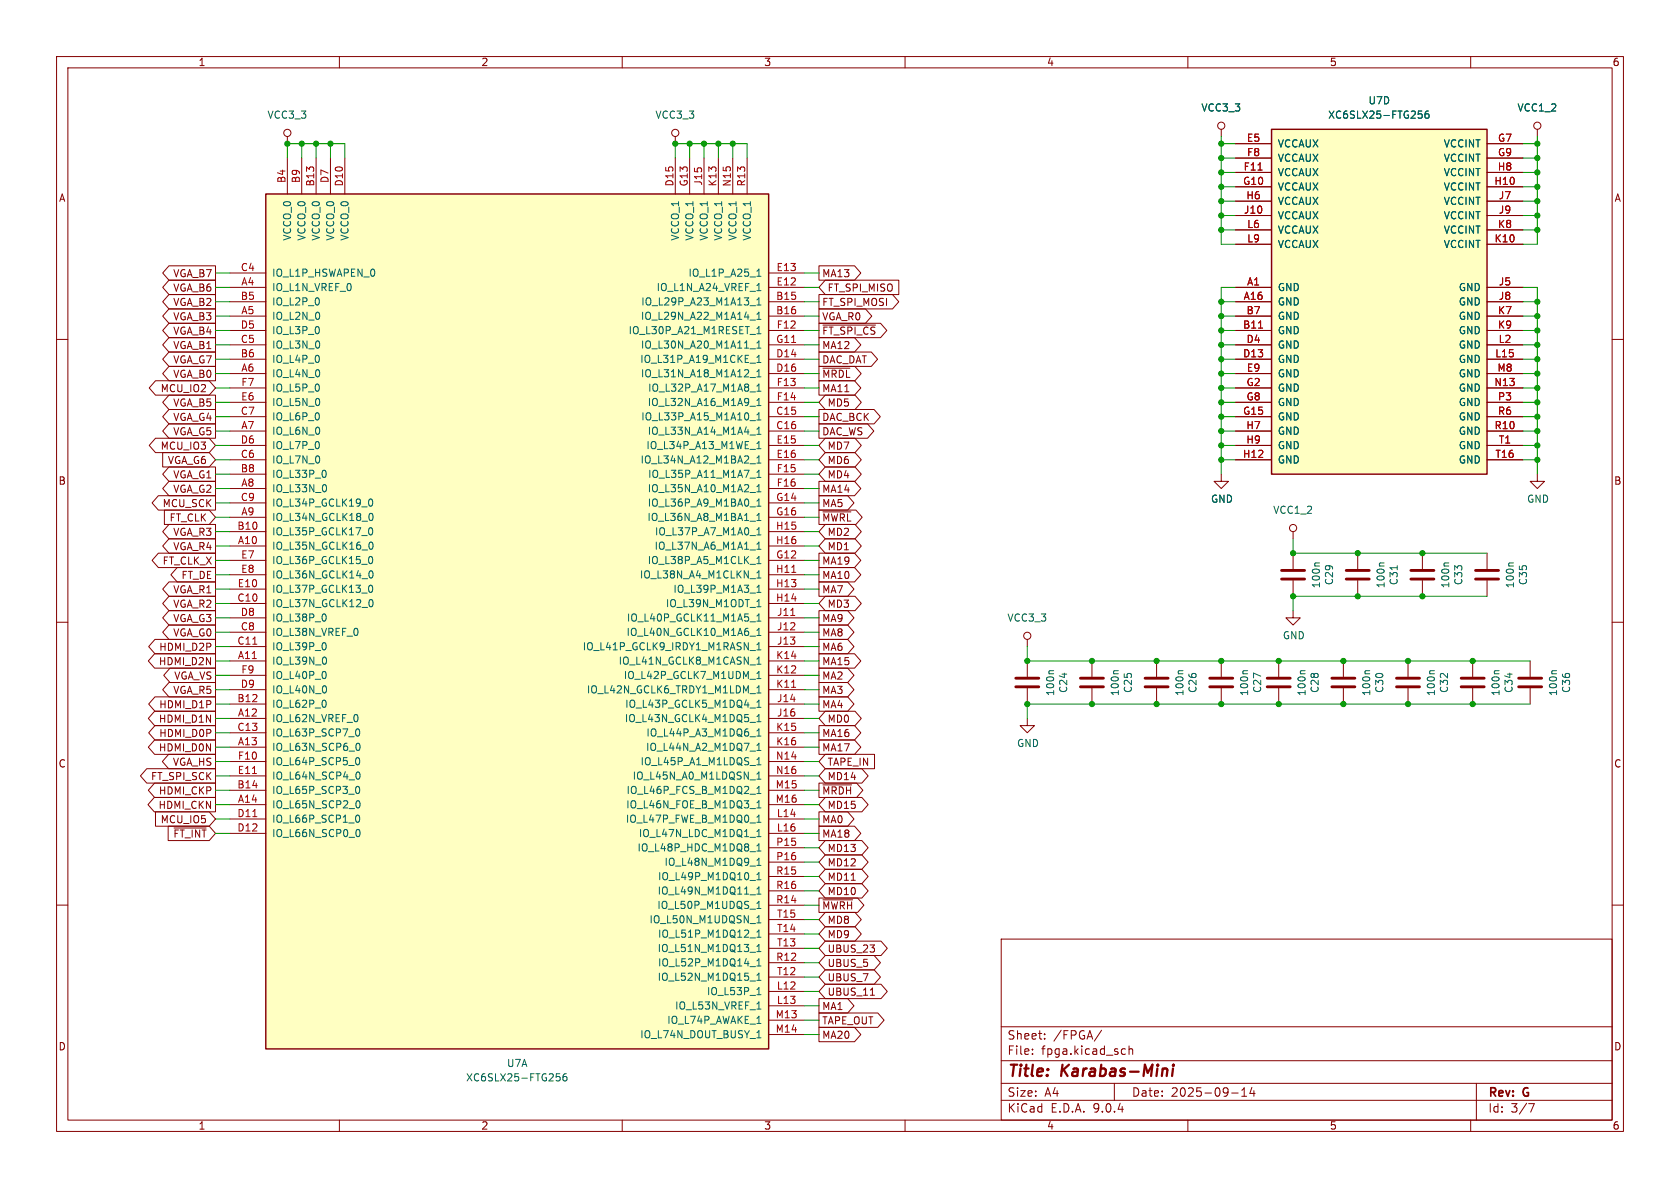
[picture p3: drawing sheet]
<svg xmlns="http://www.w3.org/2000/svg" width="297mm" height="210mm" viewBox="0 0 297 210" stroke-linecap="round" stroke-linejoin="round" font-family="sans-serif">
<g fill="none" stroke="#840000" stroke-width=".18">
<path d="M10 10h277v190h-277zM12 12h273v186h-273zM60 10v2M110 10v2M160 10v2M210 10v2M260 10v2M10 60h2M285 60h2M228.6 97.8v2.8M240 97.8v2.8M251.5 97.8v2.8"/>
<path d="M262.9 97.8v2.8M10 110h2M181.6 116.8v2.8M193 116.8v2.8M215.9 116.8v2.8M226.1 116.8v2.8M228.6 108v1.2h1.3l-1.3 1.3-1.3-1.3h1.3M228.6 102.6v2.8M240 102.6v2.8M251.5 102.6v2.8M262.9 102.6v2.8M270.5 116.8v2.8"/>
<path d="M285 110h2M181.6 127v1.3h1.3l-1.3 1.2-1.3-1.2h1.3M181.6 121.7v2.8M193 121.7v2.8M215.9 121.7v2.8M226.1 121.7v2.8M270.5 121.7v2.8M10 160h2M177 166h108v32h-108zM285 160h2M60 198v2M110 198v2"/>
<path d="M160 198v2M177 194.5h108M177 191.5h108M177 187.5h108M177 181.5h108M182.5 186.3v.1M182.5 185.5v.1M184.7 183.6v.1M184.7 182.8v.1M194.7 182.1l-1.2 2M197 191.5v3M198.5 185.4l.5 .1"/>
<path d="M199 186.3l-.5 .1M199.6 185.5l.2-.1 .4 .1v.9M199.6 184.9v1.5M210 198v2M217.7 193.2h1.2M219.5 193.8h.9M219.5 192.7l.5-.4v1.5M221.3 192.2l-.3 1.1h.9M221.7 192.8v1M260 198v2M261 191.5v6.5M270.2 195.1h1l-.6 1.5"/>
</g>
<path d="M206.3 189v1.2M207.4 188.9l-.2 1.3M207.5 188.2l-.1 .2M207.5 188.2l-.2 .1 .1 .1M207.5 188.2v.1l-.1 .1" fill="none" stroke="#840000" stroke-width=".4"/>
<g fill="none" stroke="#840000" stroke-width=".51">
<path d="M179.6 119.9h4M191 119.9h4.1M213.9 119.9h4M224 119.9h4.1M226.6 100.8h4M226.6 102.4h4M238 100.8h4.1M238 102.4h4.1M249.4 100.8h4.1M249.4 102.4h4.1M260.9 100.8h4M260.9 102.4h4"/>
<path d="M268.5 119.9h4M179.6 121.4h4M191 121.4h4.1M213.9 121.4h4M224 121.4h4.1M268.5 121.4h4"/>
</g>
<path d="M233.3 99.5h-.7l-.2 .2M244.7 99.5h-.7l-.1 .2M247 100v.7M256.1 99.5h-.6l-.2 .2M267.6 99.5h-.7l-.2 .2M186.3 118.6h-.7l-.2 .1M197.7 118.6h-.7l-.1 .1M220.6 118.6h-.7l-.2 .1M230.7 118.6h-.6l-.2 .1M275.2 118.6h-.7l-.2 .1" fill="none" stroke="#006464" stroke-width=".18"/>
<path d="M224.8 22.9h38.1v60.9h-38.1z" fill="#ffffc2"/>
<path d="M224.8 22.9h38.1v60.9h-38.1z" fill="none" stroke="#840000" stroke-width=".25"/>
<g fill="none" stroke="#840000" stroke-width=".18">
<path d="M50.8 24.1v1.3M119.4 24.1v1.3M215.9 22.9v1.2M218.4 25.4h6.4M218.4 27.9h6.4M218.4 30.5h6.4M218.4 33h6.4M218.4 35.6h6.4M218.4 38.1h6.4M262.9 25.4h6.3M262.9 27.9h6.3M262.9 30.5h6.3"/>
<path d="M262.9 33h6.3M262.9 35.6h6.3M262.9 38.1h6.3M271.8 22.9v1.2M218.4 40.6h6.4M218.4 43.2h6.4M218.4 50.8h6.4M218.4 53.3h6.4M218.4 55.9h6.4M218.4 58.4h6.4M262.9 40.6h6.3M262.9 43.2h6.3"/>
<path d="M262.9 50.8h6.3M262.9 53.3h6.3M262.9 55.9h6.3M262.9 58.4h6.3M218.4 61h6.4M218.4 63.5h6.4M218.4 66h6.4M218.4 68.6h6.4M218.4 71.1h6.4M218.4 73.7h6.4M218.4 76.2h6.4M218.4 78.7h6.4"/>
<path d="M262.9 61h6.3M262.9 63.5h6.3M262.9 66h6.3M262.9 68.6h6.3M262.9 71.1h6.3M262.9 73.7h6.3M262.9 76.2h6.3M262.9 78.7h6.3M215.9 83.8v1.3h1.3l-1.3 1.3-1.3-1.3h1.3M218.4 81.3h6.4M228.6 94v1.3M262.9 81.3h6.3"/>
<path d="M271.8 83.8v1.3h1.2l-1.2 1.3-1.3-1.3h1.3M181.6 113v1.3M204.5 116.8v2.8M237.5 116.8v2.8M248.9 116.8v2.8M260.3 116.8v2.8M204.5 121.7v2.8M237.5 121.7v2.8M248.9 121.7v2.8M260.3 121.7v2.8"/>
<circle cx="50.8" cy="23.5" r=".63"/>
<circle cx="119.4" cy="23.5" r=".63"/>
<circle cx="215.9" cy="22.2" r=".63"/>
<circle cx="271.8" cy="22.2" r=".63"/>
<circle cx="228.6" cy="93.3" r=".63"/>
<circle cx="181.6" cy="112.4" r=".63"/>
</g>
<path d="M222.4 30.1h.7M222.5 58h.7" fill="none" stroke="#a90000" stroke-width=".18"/>
<path d="M250.8 19.6h.6M252.5 19.6l-.3 .1a.86 .86 0 0 0 0 1.2l.4-.1v-.4l-.2-.3-.4 .1-.1 .2M250.9 20.1h.3l.2 .3v.4l-.5 .1M209.1 118.6h-.6l-.2 .1M242.2 118.6h-.7l-.2 .1M253.6 118.6h-.7l-.2 .1M265 118.6h-.6l-.2 .1" fill="none" stroke="#006464" stroke-width=".18"/>
<path d="M202.4 119.9h4.1M235.5 119.9h4M246.9 119.9h4.1M258.3 119.9h4.1M202.4 121.4h4.1M235.5 121.4h4M246.9 121.4h4.1M258.3 121.4h4.1" fill="none" stroke="#840000" stroke-width=".51"/>
<path d="M47 34.3h88.9v151.1h-88.9z" fill="#ffffc2"/>
<path d="M47 34.3h88.9v151.1h-88.9z" fill="none" stroke="#840000" stroke-width=".25"/>
<g fill="none" stroke="#840000" stroke-width=".18">
<path d="M50.8 27.9v6.4M53.3 27.9v6.4M55.9 27.9v6.4M58.4 27.9v6.4M61 27.9v6.4M119.4 27.9v6.4M121.9 27.9v6.4M124.5 27.9v6.4M127 27.9v6.4M129.5 27.9v6.4M132.1 27.9v6.4M218.4 25.4h6.4"/>
<path d="M218.4 27.9h6.4M218.4 30.5h6.4M218.4 33h6.4M218.4 35.6h6.4M218.4 38.1h6.4M262.9 25.4h6.3M262.9 27.9h6.3M262.9 30.5h6.3M262.9 33h6.3M262.9 35.6h6.3M262.9 38.1h6.3M29.9 49.5h8.2v2.6h-8.2l-1.1-1.3z"/>
<path d="M29.9 54.6h8.2v2.6h-8.2l-1.1-1.3zM29.9 47h8.2v2.5h-8.2l-1.1-1.2zM29.9 52.1h8.2v2.5h-8.2l-1.1-1.3zM29.9 57.1h8.2v2.6h-8.2l-1.1-1.3zM29.9 59.7h8.2v2.5h-8.2l-1.1-1.2zM40.6 48.3h6.4M40.6 50.8h6.4M40.6 53.3h6.4M40.6 55.9h6.4M40.6 58.4h6.4M135.9 48.3h6.3M135.9 50.8h6.3"/>
<path d="M135.9 53.3h6.3M135.9 55.9h6.3M135.9 58.4h6.3M144.8 54.6h8.2l1.1 1.3-1.1 1.3h-8.2zM144.8 52.1h13l1.1 1.2-1.1 1.3h-13zM144.8 59.7h6.3l1.1 1.3-1.1 1.2h-6.3zM144.8 47h6.3l1.1 1.3-1.1 1.2h-6.3zM144.8 57.1h10.9l1.1 1.3-1.1 1.3h-10.9zM145.5 57.5h9.3M145.9 49.5h13v2.6h-13l-1.1-1.3zM218.4 50.8h6.4M218.4 53.3h6.4"/>
<path d="M218.4 55.9h6.4M218.4 58.4h6.4M218.4 40.6h6.4M218.4 43.2h6.4M262.9 50.8h6.3M262.9 53.3h6.3M262.9 55.9h6.3M262.9 58.4h6.3M262.9 40.6h6.3M262.9 43.2h6.3M27.5 67.3h9.5l1.1 1.3-1.1 1.3h-9.5l-1.1-1.3zM27.5 77.5h9.5l1.1 1.2-1.1 1.3h-9.5l-1.1-1.3z"/>
<path d="M29.9 72.4h8.2v2.5h-8.2l-1.1-1.2zM29.9 64.8h8.2v2.5h-8.2l-1.1-1.3zM29.9 69.8h8.2v2.6h-8.2l-1.1-1.3zM29.9 62.2h8.2v2.6h-8.2l-1.1-1.3zM29.9 74.9h8.2v2.6h-8.2l-1.1-1.3zM40.6 61h6.4M40.6 63.5h6.4M40.6 66h6.4M40.6 68.6h6.4M40.6 71.1h6.4M40.6 73.7h6.4M40.6 76.2h6.4"/>
<path d="M40.6 78.7h6.4M135.9 61h6.3M135.9 63.5h6.3M135.9 66h6.3M135.9 68.6h6.3M135.9 71.1h6.3M135.9 73.7h6.3M135.9 76.2h6.3M135.9 78.7h6.3M144.8 64.8h6.3l1.1 1.2-1.1 1.3h-6.3zM144.8 62.2h9.2l1.1 1.3-1.1 1.3h-9.2zM144.8 72.4h9.7l1.1 1.3-1.1 1.2h-9.7z"/>
<path d="M144.8 67.3h6.3l1.1 1.3-1.1 1.3h-6.3zM144.8 74.9h8.6l1.1 1.3-1.1 1.3h-8.6zM145.5 65.1h4.7M145.9 77.5h5.3l1.1 1.2-1.1 1.3h-5.3l-1.1-1.3zM145.9 69.8h5.3l1.1 1.3-1.1 1.3h-5.3l-1.1-1.3zM218.4 61h6.4M218.4 63.5h6.4M218.4 66h6.4M218.4 68.6h6.4M218.4 71.1h6.4M218.4 73.7h6.4M218.4 76.2h6.4"/>
<path d="M218.4 78.7h6.4M262.9 61h6.3M262.9 63.5h6.3M262.9 66h6.3M262.9 68.6h6.3M262.9 71.1h6.3M262.9 73.7h6.3M262.9 76.2h6.3M262.9 78.7h6.3M28 97.8h10.1v2.5h-10.1l-1.1-1.2zM28 87.6h10.1v2.6h-10.1l-1.1-1.3zM28.8 80h8.2l1.1 1.3-1.1 1.3h-8.2z"/>
<path d="M29.1 90.2h7.9l1.1 1.2-1.1 1.3h-7.9zM29.9 95.2h8.2v2.6h-8.2l-1.1-1.3zM29.9 92.7h8.2v2.6h-8.2l-1.1-1.3zM29.9 85.1h8.2v2.5h-8.2l-1.1-1.2zM29.9 82.5h8.2v2.6h-8.2l-1.1-1.3zM40.6 81.3h6.4M40.6 83.8h6.4M40.6 86.4h6.4M40.6 88.9h6.4M40.6 91.4h6.4M40.6 94h6.4M40.6 96.5h6.4"/>
<path d="M40.6 99.1h6.4M135.9 81.3h6.3M135.9 83.8h6.3M135.9 86.4h6.3M135.9 88.9h6.3M135.9 91.4h6.3M135.9 94h6.3M135.9 96.5h6.3M135.9 99.1h6.3M144.8 87.6h5.1l1.1 1.3-1.1 1.3h-5.1zM144.8 85.1h6.3l1.1 1.3-1.1 1.2h-6.3zM144.8 90.2h6.5l1.1 1.2-1.1 1.3h-6.5z"/>
<path d="M144.8 97.8h6.3l1.1 1.3-1.1 1.2h-6.3zM145.5 90.5h4.9M145.9 95.2h5.3l1.1 1.3-1.1 1.3h-5.3l-1.1-1.3zM145.9 92.7h5.3l1.1 1.3-1.1 1.3h-5.3l-1.1-1.3zM145.9 80h5.3l1.1 1.3-1.1 1.3h-5.3l-1.1-1.3zM145.9 82.5h5.3l1.1 1.3-1.1 1.3h-5.3l-1.1-1.3zM218.4 81.3h6.4M262.9 81.3h6.3M27.3 115.6h10.8v2.5h-10.8l-1.1-1.3zM27.4 113h10.7v2.6h-10.7l-1.1-1.3zM29.9 110.5h8.2v2.5h-8.2l-1.1-1.2zM29.9 102.9h8.2v2.5h-8.2l-1.1-1.3z"/>
<path d="M29.9 107.9h8.2v2.6h-8.2l-1.1-1.3zM29.9 105.4h8.2v2.6h-8.2l-1.1-1.3zM30.1 118.1h8v2.6h-8l-1.2-1.3zM31.3 100.3h6.8v2.6h-6.8l-1.1-1.3zM40.6 101.6h6.4M40.6 104.1h6.4M40.6 106.7h6.4M40.6 109.2h6.4M40.6 111.8h6.4M40.6 114.3h6.4M40.6 116.8h6.4M40.6 119.4h6.4"/>
<path d="M135.9 101.6h6.3M135.9 104.1h6.3M135.9 106.7h6.3M135.9 109.2h6.3M135.9 111.8h6.3M135.9 114.3h6.3M135.9 116.8h6.3M135.9 119.4h6.3M144.8 110.5h5.1l1.1 1.3-1.1 1.2h-5.1zM144.8 115.6h6.3l1.1 1.2-1.1 1.3h-6.3zM144.8 107.9h5.1l1.1 1.3-1.1 1.3h-5.1zM144.8 113h5.1l1.1 1.3-1.1 1.3h-5.1z"/>
<path d="M144.8 100.3h6.3l1.1 1.3-1.1 1.3h-6.3zM144.8 102.9h5.1l1.1 1.2-1.1 1.3h-5.1zM144.8 118.1h5.1l1.1 1.3-1.1 1.3h-5.1zM145.9 105.4h5.3l1.1 1.3-1.1 1.3h-5.3l-1.1-1.3zM25.9 135.9h12.2v2.5h-12.2l-1.1-1.2zM27.3 138.4h10.8v2.6h-10.8l-1.1-1.3zM27.3 125.7h10.8v2.6h-10.8l-1.1-1.3zM27.3 130.8h10.8v2.6h-10.8l-1.1-1.3zM27.4 123.2h10.7v2.5h-10.7l-1.1-1.2zM27.4 128.3h10.7v2.5h-10.7l-1.1-1.3zM29.8 133.3h8.3v2.6h-8.3l-1.1-1.3zM29.9 120.6h8.2v2.6h-8.2l-1.1-1.3z"/>
<path d="M40.6 121.9h6.4M40.6 124.5h6.4M40.6 127h6.4M40.6 129.5h6.4M40.6 132.1h6.4M40.6 134.6h6.4M40.6 137.2h6.4M40.6 139.7h6.4M135.9 121.9h6.3M135.9 124.5h6.3M135.9 127h6.3M135.9 129.5h6.3"/>
<path d="M135.9 132.1h6.3M135.9 134.6h6.3M135.9 137.2h6.3M135.9 139.7h6.3M144.8 130.8h6.3l1.1 1.3-1.1 1.3h-6.3zM144.8 128.3h6.3l1.1 1.2-1.1 1.3h-6.3zM144.8 138.4h6.6l1.1 1.3-1.1 1.3h-6.6zM144.8 123.2h5.1l1.1 1.3-1.1 1.2h-5.1zM144.8 120.6h5.1l1.1 1.3-1.1 1.3h-5.1zM145.5 138.7h5.1M145.9 133.3h8.7v2.6h-8.7l-1.1-1.3zM145.9 135.9h6.5l1.1 1.3-1.1 1.2h-6.5l-1.1-1.2z"/>
<path d="M145.9 125.7h5.3l1.1 1.3-1.1 1.3h-5.3l-1.1-1.3zM27.3 141h10.8v2.5h-10.8l-1.1-1.3zM27.5 143.5h9.5l1.1 1.3-1.1 1.3h-9.5zM29.7 146h7.3l1.1 1.3-1.1 1.3h-7.3zM30.8 146.4h5.6M40.6 142.2h6.4M40.6 144.8h6.4M40.6 147.3h6.4M135.9 142.2h6.3M135.9 144.8h6.3M135.9 147.3h6.3M135.9 149.9h6.3"/>
<path d="M135.9 152.4h6.3M135.9 154.9h6.3M135.9 157.5h6.3M144.8 158.7h6.8l1.1 1.3-1.1 1.3h-6.8zM144.8 146h6.3l1.1 1.3-1.1 1.3h-6.3zM144.8 143.5h5.1l1.1 1.3-1.1 1.3h-5.1zM145.5 159.1h5.2M145.9 148.6h6.5l1.1 1.3-1.1 1.2h-6.5l-1.1-1.2zM145.9 141h6.5l1.1 1.2-1.1 1.3h-6.5l-1.1-1.3zM145.9 156.2h6.5l1.1 1.3-1.1 1.3h-6.5l-1.1-1.3zM145.9 153.7h6.5l1.1 1.2-1.1 1.3h-6.5l-1.1-1.3zM145.9 151.1h6.5l1.1 1.3-1.1 1.3h-6.5l-1.1-1.3z"/>
<path d="M150.5 155.6h.7M135.9 160h6.3M135.9 162.6h6.3M135.9 165.1h6.3M135.9 167.6h6.3M135.9 170.2h6.3M135.9 172.7h6.3M135.9 175.3h6.3M135.9 177.8h6.3M144.8 176.5h5.1l1.1 1.3-1.1 1.3h-5.1zM144.8 179.1h10.4l1.1 1.2-1.1 1.3h-10.4zM145.9 166.4h9.9l1.1 1.2-1.1 1.3h-9.9l-1.1-1.3z"/>
<path d="M145.9 174h9.9l1.1 1.3-1.1 1.2h-9.9l-1.1-1.2zM145.9 161.3h5.3l1.1 1.3-1.1 1.2h-5.3l-1.1-1.2zM145.9 171.4h8.6l1.2 1.3-1.2 1.3h-8.6l-1.1-1.3zM145.9 168.9h8.6l1.2 1.3-1.2 1.3h-8.6l-1.1-1.3zM145.9 163.8h5.3l1.1 1.3-1.1 1.3h-5.3l-1.1-1.3zM153.9 175.9h.7M135.9 180.3h6.3M135.9 182.9h6.3M144.8 181.6h6.3l1.1 1.3-1.1 1.3h-6.3z"/>
</g>
<g fill="none" stroke="#006464" stroke-width=".18">
<path d="M250.8 19.6h.6M252.5 19.6l-.3 .1a.86 .86 0 0 0 0 1.2l.4-.1v-.4l-.2-.3-.4 .1-.1 .2M250.9 20.1h.3l.2 .3v.4l-.5 .1M132.6 54h1M132.6 56.6h1M133.8 48.8h.7M133.8 53l.4-.4v1.3M133.8 55.6l.4-.4v1.3M133.8 58.1l.4-.4v1.3M133.8 51.4h.7M133.8 53.9h.7M133.8 56.5h.7"/>
<path d="M133.8 59h.7M133.9 47.9l.3-.3v1.2M134 50.3l.2-.2v1.3M132.6 61.7h1M132.6 64.2h1M132.6 66.7h1M132.6 69.3h1M132.6 71.8h1M132.6 74.4h1M132.6 76.9h1M133.8 60.6l.4-.3v1.2M133.8 63.2l.4-.4v1.3"/>
<path d="M133.8 65.7l.4-.4v1.3M133.8 68.3l.4-.4v1.3M133.8 70.8l.4-.4v1.3M133.8 73.3l.4-.3v1.2M133.8 75.9l.4-.4v1.3M133.8 78.4l.4-.4v1.3M133.8 61.5h.7M133.8 64.1h.7M133.8 66.6h.7M133.8 69.2h.7M133.8 71.7h.7M133.8 74.2h.7"/>
<path d="M133.8 76.8h.7M133.8 79.3h.7M57.5 83.2l.2 .4-.2 .7M57.6 85.8l.1 .4-.1 .6M65.2 88.5l.3-.3a.68 .68 0 0 1 .4 .6 .68 .68 0 0 1-.4 .7l-.3-.3M65.2 93.5l.3-.2a.68 .68 0 0 1 .4 .6 .68 .68 0 0 1-.4 .7l-.3-.3M65.2 98.6l.3-.2a.68 .68 0 0 1 .4 .6 .68 .68 0 0 1-.4 .6l-.3-.2M65.3 90.9l.2-.2a.68 .68 0 0 1 .5 .7 .68 .68 0 0 1-.5 .6l-.2-.1M65.3 96l.2-.2a.68 .68 0 0 1 .5 .7 .68 .68 0 0 1-.5 .6l-.2-.1M132.6 82h1M132.6 84.5h1M132.6 87.1h1"/>
<path d="M132.6 89.6h1M133.8 89.5h.7M133.8 92h.7M133.8 94.6h.7M133.8 97.1h.7M133.8 99.6h.7M133.8 81l.4-.4v1.3M133.8 83.5l.4-.4v1.3M133.8 86l.4-.3v1.2M133.8 88.6l.4-.4v1.3M133.8 91.1l.4-.4v1.3M133.8 93.7l.4-.4v1.3"/>
<path d="M133.8 96.2l.4-.4v1.3M133.8 98.7l.4-.3v1.2M133.8 81.9h.7M133.8 84.4h.7M133.8 86.9h.7M57.5 108.6l.2 .4-.2 .7M57.5 113.7l.2 .4-.2 .7M57.5 118.8l.2 .4-.2 .7M57.6 116.3l.1 .3-.1 .7M65.2 103.7l.3-.3a.68 .68 0 0 1 .4 .7 .68 .68 0 0 1-.4 .6l-.3-.2M65.3 101l.2-.1a.68 .68 0 0 1 .5 .6 .68 .68 0 0 1-.5 .7l-.2-.1M65.3 106.1l.2-.1a.68 .68 0 0 1 .5 .6 .68 .68 0 0 1-.5 .7l-.2-.2"/>
<path d="M132.6 109.9h1M132.6 112.5h1M132.6 115h1M133.8 102.2h.7M133.8 104.7h.7M133.8 107.3h.7M133.8 101.3l.4-.4v1.3M133.8 103.8l.4-.4v1.3M133.8 108.9l.4-.4v1.3M133.8 111.4l.4-.3v1.2M133.8 114l.4-.4v1.3M133.8 116.5l.4-.4v1.3"/>
<path d="M133.8 119.1l.4-.4v1.3M133.8 109.8h.7M133.8 112.3h.7M133.8 114.9h.7M133.8 117.4h.7M133.8 120h.7M134 106.2l.2-.2v1.3M57.5 123.8l.2 .5-.2 .7M57.6 121.4l.1 .3-.1 .7M63 128.9l.2-.1a.68 .68 0 0 1 .4 .7 .68 .68 0 0 1-.4 .6h-.2M63 134l.2-.1a.68 .68 0 0 1 .4 .7 .68 .68 0 0 1-.4 .6l-.2-.1M63 139.1l.2-.1a.68 .68 0 0 1 .4 .6 .68 .68 0 0 1-.4 .7l-.2-.1"/>
<path d="M63.1 131.5l.1-.1a.68 .68 0 0 1 .5 .6 .68 .68 0 0 1-.5 .7l-.1-.1M63.1 136.5h.1a.68 .68 0 0 1 .5 .6 .68 .68 0 0 1-.5 .6h-.1M132.6 125.2h1M132.6 127.7h1M133.8 130.1h.7M133.8 132.7h.7M133.8 135.2h.7M133.8 137.7h.7M133.8 121.6l.4-.4v1.3M133.8 124.1l.4-.3v1.2M133.8 126.7l.4-.4v1.3M133.8 129.2l.4-.4v1.3"/>
<path d="M133.8 131.8l.4-.4v1.3M133.8 134.3l.4-.4v1.3M133.8 136.8l.4-.3v1.2M133.8 139.4l.4-.4v1.3M133.8 122.5h.7M133.8 125h.7M133.8 127.6h.7M63 144.2l.2-.1a.68 .68 0 0 1 .4 .6 .68 .68 0 0 1-.4 .7l-.2-.1M63.1 141.6l.1-.1a.68 .68 0 0 1 .5 .7 .68 .68 0 0 1-.5 .6h-.1M63.1 146.7l.1-.1a.68 .68 0 0 1 .5 .7 .68 .68 0 0 1-.5 .6l-.1-.1M132.6 155.6h1M132.6 158.2h1"/>
<path d="M133.8 140.3h.7M133.8 142.8h.7M133.8 145.4h.7M133.8 147.9h.7M133.8 141.9l.4-.4v1.3M133.8 144.5l.4-.4v1.3M133.8 147l.4-.4v1.3M133.8 149.5l.4-.3v1.2M133.8 152.1l.4-.4v1.3M133.8 154.6l.4-.4v1.3M133.8 157.2l.4-.4v1.3M133.8 159.7l.4-.4v1.3"/>
<path d="M133.8 150.4h.7M133.8 153h.7M133.8 155.5h.7M133.8 158.1h.7M132.6 165.8h1M132.6 168.3h1M132.6 170.9h1M132.6 173.4h1M133.8 162.2l.4-.3v1.2M133.8 164.8l.4-.4v1.3M133.8 167.3l.4-.4v1.3M133.8 169.9l.4-.4v1.3"/>
<path d="M133.8 172.4l.4-.4v1.3M133.8 160.6h.7M133.8 163.1h.7M133.8 165.7h.7M133.8 168.2h.7M133.8 170.8h.7M133.8 173.3h.7M133.8 175.8h.7M133.8 178.4h.7M134 174.8l.2-.2v1.2M98.4 189.8h.6M98.5 190.3h.3l.2 .2v.5l-.5 .1"/>
<path d="M100.1 189.8l-.3 .1a.86 .86 0 0 0 0 1.2l.4-.1v-.5l-.2-.2-.4 .1-.1 .1M133.8 180.9h.7M133.8 183.5h.7"/>
</g>
<path d="M222.4 30.1h.7M222.5 58h.7M44.7 113.9h.7M139.8 108.8h.7M140 101.2h.7M44.6 136.7h.8M139.9 121.5h.8M44.7 144.4h.7" fill="none" stroke="#a90000" stroke-width=".18"/>
<g fill="none" stroke="#009600" stroke-width=".18">
<path d="M50.8 27.9v-2.5h10.2v2.5M53.3 25.4v2.5M55.9 25.4v2.5M58.4 25.4v2.5M119.4 27.9v-2.5h12.7v2.5M121.9 25.4v2.5M124.5 25.4v2.5M127 25.4v2.5M129.5 25.4v2.5M215.9 25.4h2.5M215.9 24.1v19.1h2.5M215.9 27.9h2.5"/>
<path d="M215.9 38.1h2.5M215.9 35.6h2.5M215.9 33h2.5M215.9 30.5h2.5M269.2 25.4h2.6M269.2 27.9h2.6M269.2 38.1h2.6M269.2 35.6h2.6M269.2 33h2.6M269.2 30.5h2.6M271.8 24.1v19.1h-2.6M38.1 50.8h2.5"/>
<path d="M38.1 48.3h2.5M38.1 53.3h2.5M38.1 55.9h2.5M38.1 58.4h2.5M142.2 50.8h2.6M142.2 48.3h2.6M142.2 53.3h2.6M142.2 55.9h2.6M142.2 58.4h2.6M215.9 53.3h2.5M215.9 55.9h2.5M215.9 58.4h2.5"/>
<path d="M215.9 40.6h2.5M218.4 50.8h-2.5v33M269.2 50.8h2.6v33M269.2 53.3h2.6M269.2 55.9h2.6M269.2 58.4h2.6M269.2 40.6h2.6M38.1 78.7h2.5M38.1 71.1h2.5M38.1 76.2h2.5M38.1 66h2.5M38.1 68.6h2.5"/>
<path d="M38.1 73.7h2.5M38.1 63.5h2.5M38.1 61h2.5M142.2 78.7h2.6M142.2 71.1h2.6M142.2 76.2h2.6M142.2 66h2.6M142.2 68.6h2.6M142.2 73.7h2.6M142.2 63.5h2.6M142.2 61h2.6M215.9 78.7h2.5"/>
<path d="M215.9 71.1h2.5M215.9 76.2h2.5M215.9 66h2.5M215.9 68.6h2.5M215.9 73.7h2.5M215.9 63.5h2.5M215.9 61h2.5M269.2 78.7h2.6M269.2 71.1h2.6M269.2 76.2h2.6M269.2 66h2.6M269.2 68.6h2.6"/>
<path d="M269.2 73.7h2.6M269.2 63.5h2.6M269.2 61h2.6M38.1 96.5h2.5M38.1 91.4h2.5M38.1 99.1h2.5M38.1 94h2.5M38.1 81.3h2.5M38.1 86.4h2.5M38.1 88.9h2.5M38.1 83.8h2.5M142.2 96.5h2.6"/>
<path d="M142.2 91.4h2.6M142.2 99.1h2.6M142.2 94h2.6M142.2 81.3h2.6M142.2 86.4h2.6M142.2 88.9h2.6M142.2 83.8h2.6M215.9 81.3h2.5M228.6 95.3v2.5h34.3M269.2 81.3h2.6M38.1 104.1h2.5M38.1 109.2h2.5"/>
<path d="M38.1 101.6h2.5M38.1 106.7h2.5M38.1 116.8h2.5M38.1 114.3h2.5M38.1 111.8h2.5M38.1 119.4h2.5M142.2 104.1h2.6M142.2 109.2h2.6M142.2 101.6h2.6M142.2 106.7h2.6M142.2 116.8h2.6M142.2 114.3h2.6"/>
<path d="M142.2 111.8h2.6M142.2 119.4h2.6M181.6 114.3v2.5h88.9M262.9 105.4h-34.3v2.6M38.1 124.5h2.5M38.1 127h2.5M38.1 121.9h2.5M38.1 137.2h2.5M38.1 139.7h2.5M38.1 134.6h2.5M38.1 132.1h2.5M38.1 129.5h2.5"/>
<path d="M142.2 124.5h2.6M142.2 127h2.6M142.2 121.9h2.6M142.2 137.2h2.6M142.2 139.7h2.6M142.2 134.6h2.6M142.2 132.1h2.6M142.2 129.5h2.6M270.5 124.5h-88.9v2.5M38.1 144.8h2.5M38.1 147.3h2.5M38.1 142.2h2.5"/>
<path d="M142.2 154.9h2.6M142.2 144.8h2.6M142.2 147.3h2.6M142.2 142.2h2.6M142.2 157.5h2.6M142.2 152.4h2.6M142.2 149.9h2.6M142.2 165.1h2.6M142.2 162.6h2.6M142.2 160h2.6M142.2 167.6h2.6M142.2 172.7h2.6"/>
<path d="M142.2 170.2h2.6M142.2 175.3h2.6M142.2 177.8h2.6M142.2 180.3h2.6M142.2 182.9h2.6"/>
</g>
<g fill="#009600" stroke="#009600" stroke-width=".18">
<circle cx="215.9" cy="63.5" r=".46"/>
<circle cx="215.9" cy="53.3" r=".46"/>
<circle cx="215.9" cy="55.9" r=".46"/>
<circle cx="215.9" cy="38.1" r=".46"/>
<circle cx="215.9" cy="58.4" r=".46"/>
<circle cx="215.9" cy="61" r=".46"/>
<circle cx="215.9" cy="68.6" r=".46"/>
<circle cx="215.9" cy="25.4" r=".46"/>
<circle cx="215.9" cy="35.6" r=".46"/>
<circle cx="215.9" cy="27.9" r=".46"/>
<circle cx="215.9" cy="33" r=".46"/>
<circle cx="215.9" cy="71.1" r=".46"/>
<circle cx="215.9" cy="73.7" r=".46"/>
<circle cx="215.9" cy="76.2" r=".46"/>
<circle cx="215.9" cy="81.3" r=".46"/>
<circle cx="215.9" cy="78.7" r=".46"/>
<circle cx="248.9" cy="116.8" r=".46"/>
<circle cx="248.9" cy="124.5" r=".46"/>
<circle cx="260.3" cy="116.8" r=".46"/>
<circle cx="260.3" cy="124.5" r=".46"/>
<circle cx="251.5" cy="105.4" r=".46"/>
<circle cx="251.5" cy="97.8" r=".46"/>
<circle cx="240" cy="97.8" r=".46"/>
<circle cx="240" cy="105.4" r=".46"/>
<circle cx="228.6" cy="105.4" r=".46"/>
<circle cx="237.5" cy="116.8" r=".46"/>
<circle cx="237.5" cy="124.5" r=".46"/>
<circle cx="228.6" cy="97.8" r=".46"/>
<circle cx="271.8" cy="78.7" r=".46"/>
<circle cx="271.8" cy="76.2" r=".46"/>
<circle cx="271.8" cy="53.3" r=".46"/>
<circle cx="271.8" cy="40.6" r=".46"/>
<circle cx="271.8" cy="55.9" r=".46"/>
<circle cx="271.8" cy="38.1" r=".46"/>
<circle cx="271.8" cy="61" r=".46"/>
<circle cx="271.8" cy="58.4" r=".46"/>
<circle cx="271.8" cy="63.5" r=".46"/>
<circle cx="271.8" cy="71.1" r=".46"/>
<circle cx="271.8" cy="73.7" r=".46"/>
<circle cx="271.8" cy="68.6" r=".46"/>
<circle cx="271.8" cy="66" r=".46"/>
<circle cx="271.8" cy="81.3" r=".46"/>
<circle cx="271.8" cy="25.4" r=".46"/>
<circle cx="271.8" cy="27.9" r=".46"/>
<circle cx="271.8" cy="35.6" r=".46"/>
<circle cx="271.8" cy="33" r=".46"/>
<circle cx="271.8" cy="30.5" r=".46"/>
<circle cx="215.9" cy="30.5" r=".46"/>
<circle cx="215.9" cy="40.6" r=".46"/>
<circle cx="129.5" cy="25.4" r=".46"/>
<circle cx="127" cy="25.4" r=".46"/>
<circle cx="124.5" cy="25.4" r=".46"/>
<circle cx="121.9" cy="25.4" r=".46"/>
<circle cx="119.4" cy="25.4" r=".46"/>
<circle cx="215.9" cy="124.5" r=".46"/>
<circle cx="226.1" cy="116.8" r=".46"/>
<circle cx="226.1" cy="124.5" r=".46"/>
<circle cx="193" cy="116.8" r=".46"/>
<circle cx="204.5" cy="124.5" r=".46"/>
<circle cx="193" cy="124.5" r=".46"/>
<circle cx="181.6" cy="124.5" r=".46"/>
<circle cx="215.9" cy="116.8" r=".46"/>
<circle cx="204.5" cy="116.8" r=".46"/>
<circle cx="181.6" cy="116.8" r=".46"/>
<circle cx="215.9" cy="66" r=".46"/>
<circle cx="58.4" cy="25.4" r=".46"/>
<circle cx="55.9" cy="25.4" r=".46"/>
<circle cx="50.8" cy="25.4" r=".46"/>
<circle cx="53.3" cy="25.4" r=".46"/>
</g>
<g font-size="2.8" fill="#840000">
<text x="178" y="190.9">Title:</text>
<text x="187.7" y="190.9">Karabas-Mini</text>
</g>
<g font-size="2.1" fill="#840000">
<text x="178" y="184">Sheet:</text>
<text x="186.2" y="184">/FPGA/</text>
<text x="178" y="186.7">File:</text>
<text x="184.1" y="186.7">fpga.kicad_sch</text>
<text x="178" y="196.9">KiCad</text>
<text x="178" y="194.1">Size:</text>
<text x="184.7" y="194.1">A4</text>
<text x="185.7" y="196.9">E.D.A.</text>
<text x="193.3" y="196.9">9.0.4</text>
<text x="200" y="194.1">Date:</text>
<text x="207" y="194.1">2025-09-14</text>
<text x="263" y="194.3">Rev:</text>
<text x="263" y="196.9">Id:</text>
<text x="267.1" y="196.9">3/7</text>
<text x="269.4" y="194.3">G</text>
</g>
<g font-size="1.8" fill="#840000">
<text x="35" y="11.9">1</text>
<text x="85" y="11.9">2</text>
<text x="135" y="11.9">3</text>
<text x="185" y="11.9">4</text>
<text x="235" y="11.9">5</text>
<text x="285" y="11.9">6</text>
<text x="10.3" y="35.9">A</text>
<text x="285.3" y="35.9">A</text>
<text x="30.5" y="51.8">VGA_B6</text>
<text x="30.5" y="49.2">VGA_B7</text>
<text x="145.3" y="49.2">MA13</text>
<text x="146.2" y="51.8">FT_SPI_MISO</text>
<text x="30.5" y="56.8">VGA_B3</text>
<text x="30.5" y="54.3">VGA_B2</text>
<text x="30.5" y="59.4">VGA_B4</text>
<text x="145.3" y="56.8">VGA_R0</text>
<text x="145.3" y="54.3">FT_SPI_MOSI</text>
<text x="145.3" y="59.4">~{FT_SPI_CS}</text>
<text x="30.5" y="64.5">VGA_G7</text>
<text x="30.5" y="61.9">VGA_B1</text>
<text x="145.3" y="64.5">DAC_DAT</text>
<text x="145.3" y="61.9">MA12</text>
<text x="28.3" y="69.5">MCU_IO2</text>
<text x="30.5" y="67">VGA_B0</text>
<text x="145.3" y="67">~{MRDL}</text>
<text x="145.3" y="69.5">MA11</text>
<text x="30.5" y="74.6">VGA_G4</text>
<text x="30.5" y="72.1">VGA_B5</text>
<text x="30.5" y="77.2">VGA_G5</text>
<text x="145.3" y="74.6">DAC_BCK</text>
<text x="145.3" y="77.2">DAC_WS</text>
<text x="146.2" y="72.1">MD5</text>
<text x="28.3" y="79.7">MCU_IO3</text>
<text x="29.6" y="82.2">VGA_G6</text>
<text x="146.2" y="82.2">MD6</text>
<text x="146.2" y="79.7">MD7</text>
<text x="10.3" y="85.9">B</text>
<text x="28.7" y="89.9">MCU_SCK</text>
<text x="30.5" y="87.3">VGA_G2</text>
<text x="30.5" y="84.8">VGA_G1</text>
<text x="145.3" y="89.9">MA5</text>
<text x="145.3" y="87.3">MA14</text>
<text x="146.2" y="84.8">MD4</text>
<text x="285.3" y="85.9">B</text>
<text x="29.9" y="92.4">FT_CLK</text>
<text x="30.5" y="94.9">VGA_R3</text>
<text x="145.3" y="92.4">~{MWRL}</text>
<text x="146.2" y="94.9">MD2</text>
<text x="28.7" y="100">FT_CLK_X</text>
<text x="30.5" y="97.5">VGA_R4</text>
<text x="145.3" y="100">MA19</text>
<text x="146.2" y="97.5">MD1</text>
<text x="30.5" y="105.1">VGA_R1</text>
<text x="30.5" y="107.6">VGA_R2</text>
<text x="32" y="102.6">FT_DE</text>
<text x="145.3" y="102.6">MA10</text>
<text x="145.3" y="105.1">MA7</text>
<text x="146.2" y="107.6">MD3</text>
<text x="30.5" y="112.7">VGA_G0</text>
<text x="30.5" y="110.2">VGA_G3</text>
<text x="145.3" y="112.7">MA8</text>
<text x="145.3" y="110.2">MA9</text>
<text x="28" y="117.8">HDMI_D2N</text>
<text x="28" y="115.3">HDMI_D2P</text>
<text x="145.3" y="117.8">MA15</text>
<text x="145.3" y="115.3">MA6</text>
<text x="28" y="125.4">HDMI_D1P</text>
<text x="30.5" y="122.9">VGA_R5</text>
<text x="30.7" y="120.3">VGA_VS</text>
<text x="145.3" y="125.4">MA4</text>
<text x="145.3" y="122.9">MA3</text>
<text x="145.3" y="120.3">MA2</text>
<text x="28" y="128">HDMI_D1N</text>
<text x="28" y="130.5">HDMI_D0P</text>
<text x="145.3" y="130.5">MA16</text>
<text x="146.2" y="128">MD0</text>
<text x="10.3" y="135.9">C</text>
<text x="28" y="133">HDMI_D0N</text>
<text x="30.5" y="135.6">VGA_HS</text>
<text x="145.3" y="133">MA17</text>
<text x="146.2" y="135.6">TAPE_IN</text>
<text x="285.3" y="135.9">C</text>
<text x="26.6" y="138.1">FT_SPI_SCK</text>
<text x="27.9" y="143.2">HDMI_CKN</text>
<text x="28" y="140.7">HDMI_CKP</text>
<text x="145.3" y="140.7">~{MRDH}</text>
<text x="146.2" y="138.1">MD14</text>
<text x="146.2" y="143.2">MD15</text>
<text x="28.3" y="145.7">MCU_IO5</text>
<text x="30.5" y="148.3">~{FT_INT}</text>
<text x="145.3" y="148.3">MA18</text>
<text x="145.3" y="145.7">MA0</text>
<text x="146.2" y="150.8">MD13</text>
<text x="146.2" y="155.9">MD11</text>
<text x="146.2" y="153.4">MD12</text>
<text x="145.3" y="161">~{MWRH}</text>
<text x="146.2" y="158.4">MD10</text>
<text x="146.2" y="163.5">MD8</text>
<text x="146.2" y="166.1">MD9</text>
<text x="146.2" y="168.6">UBUS_23</text>
<text x="146.2" y="173.7">UBUS_7</text>
<text x="146.2" y="171.1">UBUS_5</text>
<text x="145.3" y="178.8">MA1</text>
<text x="146.2" y="176.2">UBUS_11</text>
<text x="10.3" y="185.9">D</text>
<text x="145.3" y="181.3">TAPE_OUT</text>
<text x="145.3" y="183.8">MA20</text>
<text x="285.3" y="185.9">D</text>
<text x="35" y="199.9">1</text>
<text x="85" y="199.9">2</text>
<text x="135" y="199.9">3</text>
<text x="185" y="199.9">4</text>
<text x="235" y="199.9">5</text>
<text x="285" y="199.9">6</text>
</g>
<g font-size="1.8" fill="#006464">
<text x="47.2" y="21.2">VCC3_3</text>
<text x="115.8" y="21.2">VCC3_3</text>
<text x="212.3" y="19.9">VCC3_3</text>
<text x="234.7" y="21.2">XC6SLX25-FTG256</text>
<text x="241.8" y="18.6">U7D</text>
<text x="268.2" y="19.9">VCC1_2</text>
<text x="225.8" y="26.3">VCCAUX</text>
<text x="225.8" y="28.8">VCCAUX</text>
<text x="255.1" y="26.3">VCCINT</text>
<text x="255.1" y="28.8">VCCINT</text>
<text x="225.8" y="31.3">VCCAUX</text>
<text x="225.8" y="33.9">VCCAUX</text>
<text x="255.1" y="31.3">VCCINT</text>
<text x="255.1" y="33.9">VCCINT</text>
<text x="225.8" y="36.4">VCCAUX</text>
<text x="225.8" y="39">VCCAUX</text>
<text x="225.8" y="41.5">VCCAUX</text>
<text x="255.1" y="36.4">VCCINT</text>
<text x="255.1" y="39">VCCINT</text>
<text x="255.1" y="41.5">VCCINT</text>
<text x="51.7" y="42.6" transform="rotate(-90 51.7 42.6)">VCCO_0</text>
<text x="54.2" y="42.6" transform="rotate(-90 54.2 42.6)">VCCO_0</text>
<text x="56.7" y="42.6" transform="rotate(-90 56.7 42.6)">VCCO_0</text>
<text x="59.3" y="42.6" transform="rotate(-90 59.3 42.6)">VCCO_0</text>
<text x="61.8" y="42.6" transform="rotate(-90 61.8 42.6)">VCCO_0</text>
<text x="120.2" y="42.6" transform="rotate(-90 120.2 42.6)">VCCO_1</text>
<text x="122.8" y="42.6" transform="rotate(-90 122.8 42.6)">VCCO_1</text>
<text x="125.3" y="42.6" transform="rotate(-90 125.3 42.6)">VCCO_1</text>
<text x="127.9" y="42.6" transform="rotate(-90 127.9 42.6)">VCCO_1</text>
<text x="130.4" y="42.6" transform="rotate(-90 130.4 42.6)">VCCO_1</text>
<text x="132.9" y="42.6" transform="rotate(-90 132.9 42.6)">VCCO_1</text>
<text x="225.8" y="44">VCCAUX</text>
<text x="255.1" y="44">VCCINT</text>
<text x="48" y="49.1">IO_L1P_HSWAPEN_0</text>
<text x="48" y="51.7">IO_L1N_VREF_0</text>
<text x="116" y="51.7">IO_L1N_A24_VREF_1</text>
<text x="121.6" y="49.1">IO_L1P_A25_1</text>
<text x="225.8" y="51.7">GND</text>
<text x="257.8" y="51.7">GND</text>
<text x="48" y="54.2">IO_L2P_0</text>
<text x="48" y="56.7">IO_L2N_0</text>
<text x="48" y="59.3">IO_L3P_0</text>
<text x="111" y="59.3">IO_L30P_A21_M1RESET_1</text>
<text x="113.2" y="56.7">IO_L29N_A22_M1A14_1</text>
<text x="113.3" y="54.2">IO_L29P_A23_M1A13_1</text>
<text x="225.8" y="54.2">GND</text>
<text x="225.8" y="56.7">GND</text>
<text x="225.8" y="59.3">GND</text>
<text x="257.8" y="54.2">GND</text>
<text x="257.8" y="56.7">GND</text>
<text x="257.8" y="59.3">GND</text>
<text x="48" y="61.8">IO_L3N_0</text>
<text x="48" y="64.4">IO_L4P_0</text>
<text x="113.1" y="64.4">IO_L31P_A19_M1CKE_1</text>
<text x="113.2" y="61.8">IO_L30N_A20_M1A11_1</text>
<text x="225.8" y="61.8">GND</text>
<text x="225.8" y="64.4">GND</text>
<text x="257.8" y="61.8">GND</text>
<text x="257.8" y="64.4">GND</text>
<text x="48" y="66.9">IO_L4N_0</text>
<text x="48" y="69.4">IO_L5P_0</text>
<text x="48" y="72">IO_L5N_0</text>
<text x="113.2" y="66.9">IO_L31N_A18_M1A12_1</text>
<text x="114.4" y="72">IO_L32N_A16_M1A9_1</text>
<text x="114.5" y="69.4">IO_L32P_A17_M1A8_1</text>
<text x="225.8" y="66.9">GND</text>
<text x="225.8" y="69.4">GND</text>
<text x="225.8" y="72">GND</text>
<text x="257.8" y="66.9">GND</text>
<text x="257.8" y="69.4">GND</text>
<text x="257.8" y="72">GND</text>
<text x="48" y="74.5">IO_L6P_0</text>
<text x="48" y="77.1">IO_L6N_0</text>
<text x="113.3" y="74.5">IO_L33P_A15_M1A10_1</text>
<text x="114.4" y="77.1">IO_L33N_A14_M1A4_1</text>
<text x="225.8" y="74.5">GND</text>
<text x="225.8" y="77.1">GND</text>
<text x="257.8" y="74.5">GND</text>
<text x="257.8" y="77.1">GND</text>
<text x="48" y="79.6">IO_L7P_0</text>
<text x="48" y="82.1">IO_L7N_0</text>
<text x="113.1" y="82.1">IO_L34N_A12_M1BA2_1</text>
<text x="114.2" y="79.6">IO_L34P_A13_M1WE_1</text>
<text x="225.8" y="79.6">GND</text>
<text x="225.8" y="82.1">GND</text>
<text x="257.8" y="79.6">GND</text>
<text x="257.8" y="82.1">GND</text>
<text x="48" y="84.7">IO_L33P_0</text>
<text x="48" y="87.2">IO_L33N_0</text>
<text x="48" y="89.8">IO_L34P_GCLK19_0</text>
<text x="114.4" y="87.2">IO_L35N_A10_M1A2_1</text>
<text x="114.4" y="89.8">IO_L36P_A9_M1BA0_1</text>
<text x="114.5" y="84.7">IO_L35P_A11_M1A7_1</text>
<text x="214" y="89.1">GND</text>
<text x="269.9" y="89.1">GND</text>
<text x="48" y="92.3">IO_L34N_GCLK18_0</text>
<text x="48" y="94.8">IO_L35P_GCLK17_0</text>
<text x="114.4" y="92.3">IO_L36N_A8_M1BA1_1</text>
<text x="115.7" y="94.8">IO_L37P_A7_M1A0_1</text>
<text x="225" y="91">VCC1_2</text>
<text x="48" y="97.4">IO_L35N_GCLK16_0</text>
<text x="48" y="99.9">IO_L36P_GCLK15_0</text>
<text x="114.4" y="99.9">IO_L38P_A5_M1CLK_1</text>
<text x="115.6" y="97.4">IO_L37N_A6_M1A1_1</text>
<text x="48" y="102.5">IO_L36N_GCLK14_0</text>
<text x="48" y="105">IO_L37P_GCLK13_0</text>
<text x="48" y="107.5">IO_L37N_GCLK12_0</text>
<text x="113" y="102.5">IO_L38N_A4_M1CLKN_1</text>
<text x="117.6" y="107.5">IO_L39N_M1ODT_1</text>
<text x="118.9" y="105">IO_L39P_M1A3_1</text>
<text x="233.6" y="104.1" transform="rotate(-90 233.6 104.1)">100n</text>
<text x="235.9" y="103.5" transform="rotate(-90 235.9 103.5)">C29</text>
<text x="245" y="104.1" transform="rotate(-90 245 104.1)">100n</text>
<text x="247.3" y="103.5" transform="rotate(-90 247.3 103.5)">C31</text>
<text x="256.4" y="104.1" transform="rotate(-90 256.4 104.1)">100n</text>
<text x="258.7" y="103.5" transform="rotate(-90 258.7 103.5)">C33</text>
<text x="267.8" y="104.1" transform="rotate(-90 267.8 104.1)">100n</text>
<text x="270.2" y="103.5" transform="rotate(-90 270.2 103.5)">C35</text>
<text x="48" y="110.1">IO_L38P_0</text>
<text x="48" y="112.6">IO_L38N_VREF_0</text>
<text x="110.7" y="112.6">IO_L40N_GCLK10_M1A6_1</text>
<text x="110.7" y="110.1">IO_L40P_GCLK11_M1A5_1</text>
<text x="178" y="110.1">VCC3_3</text>
<text x="226.7" y="113.2">GND</text>
<text x="48" y="115.2">IO_L39P_0</text>
<text x="48" y="117.7">IO_L39N_0</text>
<text x="102.9" y="115.2">IO_L41P_GCLK9_IRDY1_M1RASN_1</text>
<text x="109.3" y="117.7">IO_L41N_GCLK8_M1CASN_1</text>
<text x="48" y="120.2">IO_L40P_0</text>
<text x="48" y="122.8">IO_L40N_0</text>
<text x="48" y="125.3">IO_L62P_0</text>
<text x="103.6" y="122.8">IO_L42N_GCLK6_TRDY1_M1LDM_1</text>
<text x="110.2" y="120.2">IO_L42P_GCLK7_M1UDM_1</text>
<text x="110.4" y="125.3">IO_L43P_GCLK5_M1DQ4_1</text>
<text x="186.6" y="123.1" transform="rotate(-90 186.6 123.1)">100n</text>
<text x="188.9" y="122.6" transform="rotate(-90 188.9 122.6)">C24</text>
<text x="198" y="123.1" transform="rotate(-90 198 123.1)">100n</text>
<text x="200.3" y="122.6" transform="rotate(-90 200.3 122.6)">C25</text>
<text x="209.4" y="123.1" transform="rotate(-90 209.4 123.1)">100n</text>
<text x="211.7" y="122.6" transform="rotate(-90 211.7 122.6)">C26</text>
<text x="220.9" y="123.1" transform="rotate(-90 220.9 123.1)">100n</text>
<text x="223.2" y="122.6" transform="rotate(-90 223.2 122.6)">C27</text>
<text x="231" y="123.1" transform="rotate(-90 231 123.1)">100n</text>
<text x="233.3" y="122.6" transform="rotate(-90 233.3 122.6)">C28</text>
<text x="242.4" y="123.1" transform="rotate(-90 242.4 123.1)">100n</text>
<text x="244.8" y="122.6" transform="rotate(-90 244.8 122.6)">C30</text>
<text x="253.9" y="123.1" transform="rotate(-90 253.9 123.1)">100n</text>
<text x="256.2" y="122.6" transform="rotate(-90 256.2 122.6)">C32</text>
<text x="265.3" y="123.1" transform="rotate(-90 265.3 123.1)">100n</text>
<text x="267.6" y="122.6" transform="rotate(-90 267.6 122.6)">C34</text>
<text x="275.5" y="123.1" transform="rotate(-90 275.5 123.1)">100n</text>
<text x="277.8" y="122.6" transform="rotate(-90 277.8 122.6)">C36</text>
<text x="48" y="127.9">IO_L62N_VREF_0</text>
<text x="48" y="130.4">IO_L63P_SCP7_0</text>
<text x="110.4" y="127.9">IO_L43N_GCLK4_M1DQ5_1</text>
<text x="114.2" y="130.4">IO_L44P_A3_M1DQ6_1</text>
<text x="48" y="132.9">IO_L63N_SCP6_0</text>
<text x="48" y="135.5">IO_L64P_SCP5_0</text>
<text x="113.1" y="135.5">IO_L45P_A1_M1LDQS_1</text>
<text x="114.1" y="132.9">IO_L44N_A2_M1DQ7_1</text>
<text x="179.7" y="132.3">GND</text>
<text x="48" y="138">IO_L64N_SCP4_0</text>
<text x="48" y="140.6">IO_L65P_SCP3_0</text>
<text x="48" y="143.1">IO_L65N_SCP2_0</text>
<text x="110.6" y="143.1">IO_L46N_FOE_B_M1DQ3_1</text>
<text x="110.7" y="140.6">IO_L46P_FCS_B_M1DQ2_1</text>
<text x="111.8" y="138">IO_L45N_A0_M1LDQSN_1</text>
<text x="48" y="145.6">IO_L66P_SCP1_0</text>
<text x="48" y="148.2">IO_L66N_SCP0_0</text>
<text x="110.5" y="145.6">IO_L47P_FWE_B_M1DQ0_1</text>
<text x="112.8" y="148.2">IO_L47N_LDC_M1DQ1_1</text>
<text x="112.6" y="150.7">IO_L48P_HDC_M1DQ8_1</text>
<text x="116.2" y="155.8">IO_L49P_M1DQ10_1</text>
<text x="117.4" y="153.3">IO_L48N_M1DQ9_1</text>
<text x="116.1" y="160.9">IO_L50P_M1UDQS_1</text>
<text x="116.2" y="158.3">IO_L49N_M1DQ11_1</text>
<text x="114.7" y="163.4">IO_L50N_M1UDQSN_1</text>
<text x="116.2" y="166">IO_L51P_M1DQ12_1</text>
<text x="116.2" y="168.5">IO_L51N_M1DQ13_1</text>
<text x="116.2" y="173.6">IO_L52N_M1DQ15_1</text>
<text x="116.2" y="171">IO_L52P_M1DQ14_1</text>
<text x="119.2" y="178.7">IO_L53N_VREF_1</text>
<text x="124.9" y="176.1">IO_L53P_1</text>
<text x="113.1" y="183.7">IO_L74N_DOUT_BUSY_1</text>
<text x="117.9" y="181.2">IO_L74P_AWAKE_1</text>
<text x="82.3" y="191.4">XC6SLX25-FTG256</text>
<text x="89.5" y="188.8">U7A</text>
</g>
<g font-size="1.8" fill="#a90000">
<text x="220.3" y="25.1">E5</text>
<text x="220.4" y="27.7">F8</text>
<text x="264.7" y="25.1">G7</text>
<text x="264.7" y="27.7">G9</text>
<text x="50.5" y="32.5" transform="rotate(-90 50.5 32.5)">B4</text>
<text x="53.1" y="32.5" transform="rotate(-90 53.1 32.5)">B9</text>
<text x="55.6" y="33.1" transform="rotate(-90 55.6 33.1)">B13</text>
<text x="58.2" y="32.5" transform="rotate(-90 58.2 32.5)">D7</text>
<text x="60.7" y="33.1" transform="rotate(-90 60.7 33.1)">D10</text>
<text x="119.1" y="33.1" transform="rotate(-90 119.1 33.1)">D15</text>
<text x="121.7" y="33.1" transform="rotate(-90 121.7 33.1)">G13</text>
<text x="124.2" y="32.9" transform="rotate(-90 124.2 32.9)">J15</text>
<text x="126.7" y="33.1" transform="rotate(-90 126.7 33.1)">K13</text>
<text x="129.3" y="33.1" transform="rotate(-90 129.3 33.1)">N15</text>
<text x="131.8" y="33.1" transform="rotate(-90 131.8 33.1)">R13</text>
<text x="219.7" y="32.8">G10</text>
<text x="219.8" y="30.2">F11</text>
<text x="220.2" y="35.3">H6</text>
<text x="264.1" y="32.8">H10</text>
<text x="264.7" y="30.2">H8</text>
<text x="264.9" y="35.3">J7</text>
<text x="219.8" y="37.8">J10</text>
<text x="220.4" y="40.4">L6</text>
<text x="264.7" y="40.4">K8</text>
<text x="264.9" y="37.8">J9</text>
<text x="220.4" y="42.9">L9</text>
<text x="264.1" y="42.9">K10</text>
<text x="42.5" y="48">C4</text>
<text x="42.5" y="53.1">B5</text>
<text x="42.6" y="50.5">A4</text>
<text x="137.1" y="53.1">B15</text>
<text x="137.2" y="48">E13</text>
<text x="137.2" y="50.5">E12</text>
<text x="219.8" y="53.1">A16</text>
<text x="220.4" y="50.5">A1</text>
<text x="264.9" y="50.5">J5</text>
<text x="264.9" y="53.1">J8</text>
<text x="42.5" y="58.2">D5</text>
<text x="42.6" y="55.6">A5</text>
<text x="137.1" y="55.6">B16</text>
<text x="137.2" y="58.2">F12</text>
<text x="219.7" y="58.2">B11</text>
<text x="220.3" y="55.6">B7</text>
<text x="264.7" y="55.6">K7</text>
<text x="264.7" y="58.2">K9</text>
<text x="42.5" y="60.7">C5</text>
<text x="42.5" y="63.2">B6</text>
<text x="42.6" y="65.8">A6</text>
<text x="137.1" y="60.7">G11</text>
<text x="137.1" y="63.2">D14</text>
<text x="137.1" y="65.8">D16</text>
<text x="219.7" y="63.2">D13</text>
<text x="220.3" y="60.7">D4</text>
<text x="220.3" y="65.8">E9</text>
<text x="264.2" y="63.2">L15</text>
<text x="264.6" y="65.8">M8</text>
<text x="264.8" y="60.7">L2</text>
<text x="42.5" y="70.9">E6</text>
<text x="42.6" y="68.3">F7</text>
<text x="137.2" y="68.3">F13</text>
<text x="137.2" y="70.9">F14</text>
<text x="220.3" y="68.3">G2</text>
<text x="220.3" y="70.9">G8</text>
<text x="264.1" y="68.3">N13</text>
<text x="264.7" y="70.9">P3</text>
<text x="42.5" y="73.4">C7</text>
<text x="42.6" y="75.9">A7</text>
<text x="137.1" y="73.4">C15</text>
<text x="137.1" y="75.9">C16</text>
<text x="219.7" y="73.4">G15</text>
<text x="220.2" y="75.9">H7</text>
<text x="264.1" y="75.9">R10</text>
<text x="264.7" y="73.4">R6</text>
<text x="42.5" y="78.5">D6</text>
<text x="42.5" y="81">C6</text>
<text x="42.5" y="83.6">B8</text>
<text x="137.2" y="78.5">E15</text>
<text x="137.2" y="81">E16</text>
<text x="137.2" y="83.6">F15</text>
<text x="219.6" y="81">H12</text>
<text x="220.2" y="78.5">H9</text>
<text x="264.3" y="81">T16</text>
<text x="264.9" y="78.5">T1</text>
<text x="42.5" y="88.6">C9</text>
<text x="42.6" y="86.1">A8</text>
<text x="137.1" y="88.6">G14</text>
<text x="137.2" y="86.1">F16</text>
<text x="41.9" y="93.7">B10</text>
<text x="42.6" y="91.2">A9</text>
<text x="137.1" y="93.7">H15</text>
<text x="137.1" y="91.2">G16</text>
<text x="42" y="96.3">A10</text>
<text x="42.5" y="98.8">E7</text>
<text x="42.5" y="101.3">E8</text>
<text x="137.1" y="96.3">H16</text>
<text x="137.1" y="101.3">H11</text>
<text x="137.1" y="98.8">G12</text>
<text x="41.9" y="106.4">C10</text>
<text x="41.9" y="103.9">E10</text>
<text x="137.1" y="103.9">H13</text>
<text x="137.1" y="106.4">H14</text>
<text x="42.5" y="109">D8</text>
<text x="42.5" y="111.5">C8</text>
<text x="137.3" y="109">J11</text>
<text x="137.3" y="111.5">J12</text>
<text x="41.9" y="114">C11</text>
<text x="42" y="116.6">A11</text>
<text x="42.6" y="119.1">F9</text>
<text x="137.1" y="116.6">K14</text>
<text x="137.1" y="119.1">K12</text>
<text x="137.3" y="114">J13</text>
<text x="41.9" y="124.2">B12</text>
<text x="42.5" y="121.7">D9</text>
<text x="137.1" y="121.7">K11</text>
<text x="137.3" y="124.2">J14</text>
<text x="41.9" y="129.3">C13</text>
<text x="42" y="126.7">A12</text>
<text x="42" y="131.8">A13</text>
<text x="137.1" y="129.3">K15</text>
<text x="137.1" y="131.8">K16</text>
<text x="137.3" y="126.7">J16</text>
<text x="41.9" y="136.9">E11</text>
<text x="42" y="134.4">F10</text>
<text x="137.1" y="134.4">N14</text>
<text x="137.1" y="136.9">N16</text>
<text x="41.9" y="139.4">B14</text>
<text x="42" y="142">A14</text>
<text x="137" y="139.4">M15</text>
<text x="137" y="142">M16</text>
<text x="41.9" y="144.5">D11</text>
<text x="41.9" y="147.1">D12</text>
<text x="137.1" y="149.6">P15</text>
<text x="137.2" y="144.5">L14</text>
<text x="137.2" y="147.1">L16</text>
<text x="137.1" y="152.1">P16</text>
<text x="137.1" y="154.7">R15</text>
<text x="137.1" y="157.2">R16</text>
<text x="137.1" y="159.8">R14</text>
<text x="137.3" y="162.3">T15</text>
<text x="137.3" y="164.8">T14</text>
<text x="137.3" y="167.4">T13</text>
<text x="137.1" y="169.9">R12</text>
<text x="137.3" y="172.5">T12</text>
<text x="137.2" y="175">L12</text>
<text x="137.2" y="177.5">L13</text>
<text x="137" y="180.1">M13</text>
<text x="137" y="182.6">M14</text>
</g>
</svg>
